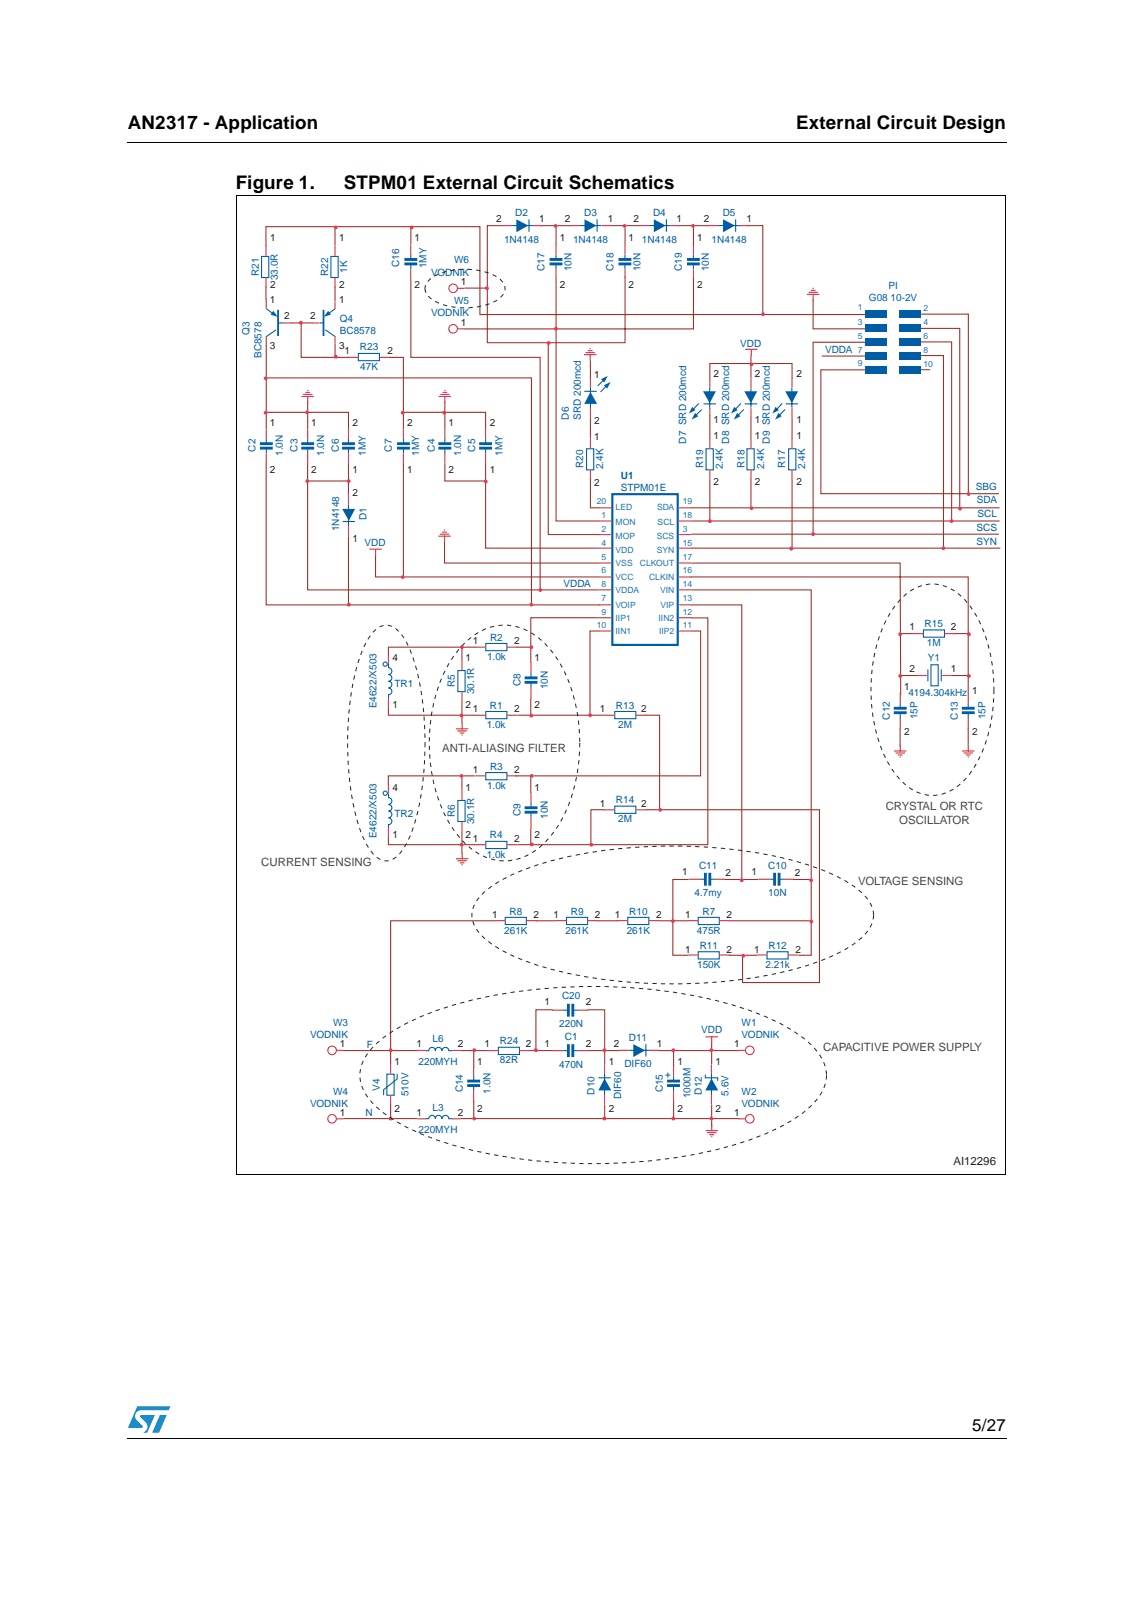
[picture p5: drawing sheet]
<svg xmlns="http://www.w3.org/2000/svg" width="210mm" height="297mm" viewBox="0 0 210 297" stroke-linecap="round" stroke-linejoin="round" font-family="sans-serif">
<g fill="#0099d8">
<path d="M29.6 262h1.3l-1.5 3.3h-1.2z"/>
<path d="M25.4 260.4h6.2l-.4 .8h-5.1a1.11 1.11 0 0 0-1 .7 1.11 1.11 0 0 0 .3 1.2l1 1-.1 .3h-2.6z"/>
<path d="M26 262.1l2.7-.1-1.5 3.3h-.6a1.16 1.16 0 0 0 .4-1.9l-1.1-1z"/>
</g>
<path d="M23.6 26.2l.1 .2zM23.6 266.2l.1 .2z" fill="#000"/>
<path d="M23.7 26.3h162.5M23.7 266.3h162.5" fill="none" stroke="#000" stroke-width=".19"/>
<path d="M43.9 37.3h142.1v179.3h-142.1z" fill="#fff"/>
<g fill="none" stroke="#9b3126" stroke-width=".2">
<path d="M55.7 59.8v6.4h9M76 51.7v14.5h24v43.2M76 42.1v3.2M102.9 51.3v45.2h8M102.9 42.1v3.5M49.3 63.9v15.6M49.3 70h49.1v41.8M49.4 76.4h15.1v3.1M57 74.4v5.2M72 66.2h2.7v13.3M74.7 76.4h15.2v3.1M82.3 74.4v5.2"/>
<path d="M101.5 63.6v35.4h9.5M109.3 66.8v3.2M109.3 77.4v3.8M49.3 85.8v26.2h61.8M56.9 85.8v23.4h53.9M57 89.1h7.5M64.5 85.9v5.4M64.5 99.3v12.6M74.7 85.7v21.2M82.3 85.8v3.3h7.6M89.9 85.9v15.6h20.9M109.3 88.6v5.4h1.6"/>
<path d="M128 98.9h56.9M128 94h57M128 96.5h57M69.5 102.8v4h41.3M82.3 100.3v4h28.5M88.1 119.8h-16.2v1.6M95.6 119.8h2.8M110.8 114.4h-12.5v8.4M111 116.9h-1.8v15.5M127.9 106.8h51.3v21.6M127.9 101.5h57.3M128 116.9h1.7v26.8h-34.3"/>
<path d="M128 112h9.3v50.8M128 109.2h22.2v67.7h-2.4M128 104.3h38.6l.1 24.4M71.9 130.8v1.6h16.1M95.8 132.4h16.1M98.3 129.3v3.2M119.4 132.4h2.7v17.5M166.6 134.9v3.3M179.2 134.9v3M87.9 143.7h-16v1.7M127.5 162.9h-3v14h2.8M134.1 162.9h6.3"/>
<path d="M134.9 176.9h5.2M146.8 162.9h3.1"/>
</g>
<path d="M113.3 91.5h12.1v27.9h-12.1z" fill="none" stroke="#005ca5" stroke-width=".4"/>
<g fill="none" stroke="#005ca5" stroke-width=".53">
<path d="M74.9 48h2.3M74.9 48.9h2.3M101.7 48h2.4M101.7 48.9h2.4M114.5 48h2.4M114.5 48.9h2.4M127.2 48h2.3M127.2 48.9h2.3M48.1 82.2h2.4M48.1 83h2.4M55.8 82.2h2.3M55.8 83h2.3"/>
<path d="M63.3 82.2h2.4M63.3 83h2.4M73.5 82.2h2.4M73.5 83h2.4M81.2 82.2h2.3M81.2 83h2.3M88.7 82.2h2.4M88.7 83h2.4M97.1 125.5h2.4M97.1 126.4h2.4M165.4 131.2h2.4M165.4 132h2.4"/>
<path d="M178 131.2h2.4M178 132h2.4"/>
</g>
<g fill="none" stroke="#005ca5" stroke-width=".2">
<path d="M76 47.1v1M76 48.9v1M102.9 47.1v1M102.9 48.9v1M115.7 47.1v1M115.7 48.9v1M128.3 47.1v1M128.3 48.9v1M49.3 81.2v1M49.3 83v1M57 81.2v1M57 83v1"/>
<path d="M64.5 81.2v1M64.5 83v1M74.7 81.2v1M74.7 83v1M82.3 81.2v1M82.3 83v1M89.9 81.2v1M89.9 83v1M98.3 124.6v1M98.3 126.4v1M166.6 130.2v1M166.6 132v1"/>
<path d="M179.2 130.2v1M179.2 132v1"/>
</g>
<path d="M63.3 94.2h2.4l-1.1 2.3z" fill="#005ca5"/>
<path d="M63.4 96.6h2.3" fill="none" stroke="#005ca5" stroke-width=".2"/>
<path d="M130.1 72.5h2.4l-1.1 2.2z" fill="#005ca5"/>
<path d="M130.2 74.8h2.3M131.4 71.8v3.8" fill="none" stroke="#005ca5" stroke-width=".2"/>
<path d="M109.3 72.6l1.2 2.2h-2.4z" fill="#005ca5"/>
<path d="M108.1 72.5h2.3M109.3 71.7v4" fill="none" stroke="#005ca5" stroke-width=".2"/>
<path d="M95.6 40.6l2.2 1.2-2.2 1.2z" fill="#005ca5"/>
<path d="M94.7 41.8h4M97.9 40.6v2.3" fill="none" stroke="#005ca5" stroke-width=".2"/>
<path d="M108.2 40.6l2.2 1.2-2.2 1.2z" fill="#005ca5"/>
<path d="M107.3 41.8h4M110.5 40.6v2.3" fill="none" stroke="#005ca5" stroke-width=".2"/>
<path d="M121 40.6l2.2 1.2-2.2 1.2z" fill="#005ca5"/>
<path d="M120.1 41.8h4M123.4 40.6v2.3" fill="none" stroke="#005ca5" stroke-width=".2"/>
<path d="M133.8 40.6l2.2 1.2-2.2 1.2z" fill="#005ca5"/>
<path d="M132.9 41.8h4M136.2 40.6v2.3" fill="none" stroke="#005ca5" stroke-width=".2"/>
<path d="M137.8 72.5h2.3l-1.1 2.2z" fill="#005ca5"/>
<path d="M137.9 74.8h2.2M139 71.9v3.6" fill="none" stroke="#005ca5" stroke-width=".2"/>
<path d="M145.3 72.5h2.4l-1.1 2.2z" fill="#005ca5"/>
<path d="M145.4 74.8h2.3M146.6 71.8v3.7" fill="none" stroke="#005ca5" stroke-width=".2"/>
<path d="M85.5 119.9v2.3M85.5 129.9v4.1" fill="none" stroke="#9b3126" stroke-width=".2"/>
<path d="M111.8 71.4l1.2-.7-.6 1.3z" fill="#005ca5"/>
<path d="M112.4 71.3l-1.2 1.3" fill="none" stroke="#005ca5" stroke-width=".2"/>
<path d="M50.6 57.6l.8 1.1-1.3-.4z" fill="#005ca5"/>
<path d="M49.3 57.1l1.4 1.1" fill="none" stroke="#005ca5" stroke-width=".2"/>
<path d="M111.2 70.2l1.3-.6-.6 1.2z" fill="#005ca5"/>
<path d="M111.8 70.3l-1.2 1.2" fill="none" stroke="#005ca5" stroke-width=".2"/>
<path d="M128.1 75.3l.6 .7-1.2 .6z" fill="#005ca5"/>
<path d="M129.4 74.7l-1.2 1.3" fill="none" stroke="#005ca5" stroke-width=".2"/>
<path d="M128.6 76.5l.7 .6-1.3 .6z" fill="#005ca5"/>
<path d="M129.9 75.8l-1.2 1.2" fill="none" stroke="#005ca5" stroke-width=".2"/>
<path d="M135.9 75.3l.6 .7-1.2 .6z" fill="#005ca5"/>
<path d="M137.1 74.7l-1.1 1.3" fill="none" stroke="#005ca5" stroke-width=".2"/>
<path d="M136.4 76.5l.7 .6-1.3 .6z" fill="#005ca5"/>
<path d="M137.7 75.8l-1.2 1.2" fill="none" stroke="#005ca5" stroke-width=".2"/>
<path d="M143.6 75.3l.6 .7-1.3 .6z" fill="#005ca5"/>
<path d="M144.8 74.7l-1.2 1.3" fill="none" stroke="#005ca5" stroke-width=".2"/>
<path d="M144.1 76.5l.6 .6-1.2 .6z" fill="#005ca5"/>
<path d="M145.3 75.8l-1.2 1.2" fill="none" stroke="#005ca5" stroke-width=".2"/>
<path d="M49.2 45.6v-3.6h39.6v16.2h71.9M49.2 53v2.5M93 41.8h-2.8v21.7h25.5v-12.3M100 41.8h5.5M113.2 41.8h5.4M115.7 42.2v3.4M125.5 41.8h5.6M128.4 51.4v9.5h-42.5M128.4 41.8v3.8M138.4 41.8h2.8v16.5" fill="none" stroke="#9b3126" stroke-width=".2"/>
<path d="M60.7 57.6l.6 .7-1.4 .4z" fill="#005ca5"/>
<path d="M62.1 57.1l-1.4 1.1" fill="none" stroke="#005ca5" stroke-width=".2"/>
<path d="M51.5 57.4v4.8M59.9 57.4v4.8" fill="none" stroke="#005ca5" stroke-width=".33"/>
<g fill="none" stroke="#9b3126" stroke-width=".2">
<path d="M53.8 59.8h4M62 42v3.5M62 53.1v2.6M86 53.4h4.1M150.5 55.5v5.4h10.2M170.5 58.2h8.7v33.2M62 63.6v2.5M131.4 76.9v4.3M139 65.8v4.3M139 77.3v4.2M146.6 70v-2.7h-15.2v3.1M146.6 77.2v3.9"/>
<path d="M152.1 65.9h8.5M160.5 68.5h-8.6v22.9h33M160.7 63.4h-10.2v35.6M169.8 63.3h6.3v33.3M169.9 65.8h4.7v35.7M169.9 60.8h7.7v33.2M169.9 68.5h2.3M131.4 88.8v7.7M139 88.7v5.2M146.6 89v12.6M166.6 117.3h2.4M176.5 117.3h2.7"/>
<path d="M166.8 125.1h3.1M176.2 125.1h3"/>
</g>
<g fill="#005ca5">
<path d="M160.1 57.5h3.9v1.4h-3.9z"/>
<path d="M160.1 60.2h3.9v1.3h-3.9z"/>
<path d="M160.1 62.6h3.9v1.4h-3.9z"/>
<path d="M160.1 65.3h3.9v1.3h-3.9z"/>
<path d="M160.1 67.8h3.9v1.4h-3.9z"/>
<path d="M166.4 57.5h3.9v1.4h-3.9z"/>
<path d="M166.4 60.2h3.9v1.3h-3.9z"/>
<path d="M166.4 62.6h3.9v1.4h-3.9z"/>
<path d="M166.4 65.3h3.9v1.3h-3.9z"/>
<path d="M166.4 67.8h3.9v1.4h-3.9z"/>
</g>
<g fill="#fff" stroke="#005ca5" stroke-width=".2">
<path d="M130.7 83.1h1.3v3.9h-1.3z"/>
<path d="M138.3 83.1h1.3v3.9h-1.3z"/>
<path d="M146 83.1h1.3v3.9h-1.3z"/>
<path d="M108.6 83.1h1.3v3.9h-1.3z"/>
<path d="M66.3 65.5h3.9v1.3h-3.9z"/>
<path d="M89.9 131.8h3.9v1.3h-3.9z"/>
<path d="M89.9 119.2h3.9v1.3h-3.9z"/>
<path d="M113.8 131.8h3.9v1.3h-3.9z"/>
<path d="M170.9 116.7h3.9v1.3h-3.9z"/>
<path d="M172.3 123.1h1.4v3.9h-1.4z"/>
<path d="M84.8 124.2h1.3v3.9h-1.3z"/>
<path d="M48.4 47.5h1.4v3.9h-1.4z"/>
<path d="M61.3 47.5h1.3v3.9h-1.3z"/>
</g>
<path d="M130.6 161.6v2.4M131.4 161.6v2.4M143.4 161.6v2.4M144.2 161.6v2.4M105.2 185.9v2.4M105.2 193.4v2.4M106 185.9v2.4M106 193.4v2.4" fill="none" stroke="#005ca5" stroke-width=".53"/>
<path d="M129.6 162.8h.9M131.4 162.8h.9M142.4 162.8h.9M144.2 162.8h.9M104.2 187.1h1M104.2 194.6h1M106 187.1h1M106 194.6h1" fill="none" stroke="#005ca5" stroke-width=".2"/>
<path d="M117.2 193.4l2.2 1.1-2.2 1.2z" fill="#005ca5"/>
<path d="M116.3 194.5h4M119.6 193.4v2.3" fill="none" stroke="#005ca5" stroke-width=".2"/>
<path d="M111.9 199.7l1.2 2.2h-2.3z" fill="#005ca5"/>
<path d="M110.8 199.6h2.3M111.9 198.8v4" fill="none" stroke="#005ca5" stroke-width=".2"/>
<path d="M131.7 199.7l1.2 2.2h-2.3z" fill="#005ca5"/>
<path d="M130.6 199v.6h2.2v.5M131.7 198.8v4" fill="none" stroke="#005ca5" stroke-width=".2"/>
<path d="M113.8 149.3h3.9v1.3h-3.9z" fill="#fff" stroke="#005ca5" stroke-width=".2"/>
<path d="M127.9 114.4h3.1v42h-35.2M71.9 154.9v1.5h16.1M85.5 144v2.3M85.5 153.9v4.1M98.3 143.8v3.1M98.3 153.4v3.2" fill="none" stroke="#9b3126" stroke-width=".2"/>
<path d="M97.1 149.6h2.4M97.1 150.4h2.4" fill="none" stroke="#005ca5" stroke-width=".53"/>
<path d="M98.3 148.7v.9M98.3 150.5v.9" fill="none" stroke="#005ca5" stroke-width=".2"/>
<g fill="#fff" stroke="#005ca5" stroke-width=".2">
<path d="M89.9 155.8h3.9v1.3h-3.9z"/>
<path d="M89.9 143.1h3.9v1.3h-3.9z"/>
<path d="M84.8 148.2h1.3v3.9h-1.3z"/>
<path d="M93.5 169.9h3.9v1.3h-3.9z"/>
<path d="M92.2 193.9h4v1.4h-4z"/>
<path d="M104.9 169.9h3.9v1.3h-3.9z"/>
<path d="M116.2 169.9h3.9v1.3h-3.9z"/>
<path d="M129.2 169.9h3.9v1.3h-3.9z"/>
<path d="M129.2 176.3h3.9v1.3h-3.9z"/>
<path d="M142 176.3h3.9v1.3h-3.9z"/>
</g>
<path d="M86.5 200.2h2.4M86.5 201h2.4M123.5 200.2h2.4M123.5 201h2.4" fill="none" stroke="#005ca5" stroke-width=".53"/>
<path d="M87.7 199.3v.9M124.7 199.3v.9M87.7 201.1v.9M124.7 201.1v.9" fill="none" stroke="#005ca5" stroke-width=".2"/>
<path d="M71.6 198.9h1.4v3.9h-1.4z" fill="#fff" stroke="#005ca5" stroke-width=".2"/>
<g fill="none" stroke="#9b3126" stroke-width=".2">
<path d="M111.8 150h-2.4v6.4M119.6 150h32.1v32h-14.3v-5M91.6 170.5h-19.3v26.6M99.1 170.5h3.9M110.6 170.5h3.8M122 170.5h5.4M135 170.5h14.9M63.5 194.6h13.8M85.3 194.6h5M87.7 194.4v3.3M98 194.6h4.3M102.3 187h-3.1v7.5"/>
<path d="M108.7 194.6h5.9M108.8 187h3.1v10.1M121.8 194.6h15.1M124.7 194.4v3.2M131.7 193.1v4M63.6 207.1h13.6M72.3 204.3v2.8M85.3 207.1h51.6M87.7 203.9v3.1M111.9 204.6v2.4M124.7 203.8v3.2M131.7 204.6v4.1"/>
</g>
<g fill="none" stroke="#005ca5" stroke-width=".2">
<path d="M51.6 59.8h.8M59.2 59.8h.7M51.1 61.1l-1.8 1.2M60.2 61.1l1.8 1.2M64.5 93.5v3.9M71.9 123v.7a.62 .62 0 0 1 .6 .6 .62 .62 0 0 1-.6 .6M71.9 124.9a.62 .62 0 0 1 .6 .7 .62 .62 0 0 1-.6 .6M71.9 126.1a.62 .62 0 0 1 .6 .7 .62 .62 0 0 1-.6 .6 .64 .64 0 0 1 .6 .6 .64 .64 0 0 1-.6 .6v.7M171.8 124v2.2M174.2 124v2.2M71.9 147v.7a.62 .62 0 0 1 .6 .6 .62 .62 0 0 1-.6 .7M71.9 149a.62 .62 0 0 1 .6 .6 .62 .62 0 0 1-.6 .6 .6 .6 0 0 1 .6 .6 .6 .6 0 0 1-.6 .6"/>
<path d="M71.9 151.5a.62 .62 0 0 1 .6 .6 .62 .62 0 0 1-.6 .6v.7M73.5 198.9v.9l-2.5 2v1M78.8 194.6h.6a.62 .62 0 0 1 .6-.6 .62 .62 0 0 1 .6 .6M80.6 194.6a.62 .62 0 0 1 .6-.6 .62 .62 0 0 1 .6 .6M81.8 194.6a.62 .62 0 0 1 .7-.6 .62 .62 0 0 1 .6 .6h.7M78.8 207.2h.6a.62 .62 0 0 1 .6-.7 .62 .62 0 0 1 .6 .7M80.6 207.2a.62 .62 0 0 1 .6-.7 .62 .62 0 0 1 .6 .7M81.8 207.2a.62 .62 0 0 1 .7-.7 .62 .62 0 0 1 .6 .7h.7"/>
<circle cx="71.3" cy="123" r=".4"/>
<circle cx="71.3" cy="146.9" r=".4"/>
</g>
<g fill="none" stroke="#eb2d2e" stroke-width=".2">
<path d="M49.2 45.5v1.9M49.2 51.5v1.7M49.3 55.3v1.8M52.3 59.8h1.6M57.7 59.8h1.5M62 45.5v1.9M62 51.5v1.7M62 55.8v1.4M76 45.4v1.8M76 49.9v1.8M84.7 53.4h1.3M92.9 41.8h1.9"/>
<path d="M98.6 41.8h1.8M102.9 45.6v1.5M102.9 49.8v1.5M105.4 41.8h1.9M111.4 41.8h1.9M115.7 45.6v1.5M115.7 49.9v1.5M118.5 41.8h1.7M124.1 41.8h1.6M128.4 45.5v1.6M128.4 49.9v1.6M130.9 41.8h2"/>
<path d="M136.7 41.8h1.9M149.4 54.5h2.3M149.7 54.1h1.7M150.1 53.8h.9M150.4 53.4h.2M150.5 54.4v1.3M49.3 62.2v1.9M49.3 79.5v1.8M55.8 73.4h2.3M56.1 73h1.7M56.5 72.7h.9M56.9 72.3h.2"/>
<path d="M57 79.6v1.7M57 73.3v1.3M62 62.2v1.4M64.5 79.4v1.9M64.6 66.2h1.7M70.3 66.2h1.8M74.7 79.5v1.8M81.2 73.4h2.3M81.5 73h1.7M81.9 72.7h.9M82.2 72.3h.3M82.3 79.6v1.7"/>
<path d="M82.4 73.3v1.3M84.7 60.9h1.3M89.9 79.4v1.9M108.1 65.7h2.3M108.4 65.3h1.7M108.8 64.9h.9M109.1 64.6h.2M109.2 65.6v1.2M109.3 70v1.8M109.3 75.7v1.7M131.4 70.3v1.5M131.4 75.5v1.5"/>
<path d="M137.9 64.7h2.3M139 70.2v1.7M139 75.6v1.7M139.1 64.7v1.2M146.6 70v1.7M146.6 75.5v1.7M49.3 84v1.8M57 83.9v1.9M64.5 84v2M64.5 91.3v2.2M64.5 97.4v2M74.7 84v1.8"/>
<path d="M81.1 99.3h2.3M81.4 98.9h1.7M81.9 98.5h.8M82.2 98.2h.2M82.3 99.2v1.2M82.3 83.9v1.9M89.9 84v2M109.3 81.2v1.8M109.3 87v1.8M110.8 96.5h2.5M110.9 99h2.3M110.9 94h2.4"/>
<path d="M125.6 96.5h2.5M125.6 99h2.4M125.6 94h2.5M131.4 81.1v2M131.4 87.1v1.7M139 81.5v1.6M139 87v1.7M146.6 81.1v1.9M146.6 87.1v2M68.4 101.7h2.3M69.5 101.7v1.2M88 119.8h1.9"/>
<path d="M93.8 119.8h2M110.8 109.2h2.4M110.8 106.8h2.5M110.8 104.3h2.5M110.8 101.5h2.5M110.9 114.4h2.4M110.9 116.9h2.4M111 112h2.3M125.6 109.2h2.4M125.6 106.8h2.4M125.6 104.3h2.4M125.6 101.5h2.4"/>
<path d="M125.7 114.4h2.3M125.7 116.9h2.3M125.7 112h2.3M168.9 117.3h2M174.9 117.3h1.9M71.9 121.3v1.6M71.9 129.2v1.7M84.4 135h2.3M84.7 135.4h1.7M85.1 135.7h.9M85.4 136.1h.2M85.5 122.2v1.9"/>
<path d="M85.5 128.2v1.7M85.5 133.8v1.3M87.9 132.4h2M93.9 132.4h1.9M98.3 122.7v2M98.3 127.3v2.1M111.9 132.4h1.8M117.8 132.4h1.9M165.5 139.1h2.3M165.8 139.4h1.7M166.2 139.8h.9M166.6 128.3v2"/>
<path d="M166.6 133v2M166.6 137.9v1.3M169.9 125.1h1.8M174.3 125.1h1.9M178.1 139.1h2.3M178.4 139.4h1.7M178.8 139.8h.9M179.2 128.3v2M179.2 133v2M179.2 137.9v1.3M71.9 145.3v1.7M71.9 153.3v1.6"/>
<path d="M84.4 159h2.3M84.7 159.4h1.7M85.1 159.8h.9M85.5 146.3v1.8M85.5 152.2v1.8M85.5 157.9v1.2M87.9 156.4h2M88 143.7h1.9M93.8 143.7h2M93.9 156.4h1.9M98.3 146.8v1.9M98.3 151.4v2"/>
<path d="M111.7 150h2M117.8 150h1.9M166.5 140.2h.2M179.1 140.2h.2M85.4 160.2h.2M91.6 170.5h1.9M97.4 170.5h2M102.9 170.5h1.9M108.8 170.5h1.9M114.2 170.5h2M120.1 170.5h1.9M127.3 170.5h1.9"/>
<path d="M127.3 176.9h1.9M127.5 162.8h2.1M132.3 162.8h1.9M133.1 170.5h2M133.1 176.9h2M140 176.9h1.9M140.3 162.8h2.1M145.1 162.8h1.9M145.9 176.9h1.9M62.3 194.5h1.3M72.3 196.9v1.9M77.2 194.5h1.7"/>
<path d="M83.7 194.5h1.6M87.7 197.4v1.9M90.3 194.6h1.9M96.2 194.6h1.9M102.2 187.1h2M102.2 194.6h2M106.9 187.1h1.9M106.9 194.6h1.9M111.9 197.1v1.8M114.6 194.5h1.7M120.3 194.5h1.7M124.7 197.4v1.9"/>
<path d="M130.6 192h2.3M131.7 197.1v1.8M131.7 191.9v1.2M136.7 194.5h1.3M62.3 207.2h1.3M72.3 202.9v1.8M77.2 207.2h1.7M83.7 207.2h1.6M87.7 202v2.1M111.9 202.8v1.8M124.7 202v2.1M130.6 209.4h2.3"/>
<path d="M130.9 209.8h1.7M131.3 210.1h.9M131.6 210.5h.3M131.7 202.7v1.8M131.7 208.2v1.3M136.7 207.2h1.3"/>
<circle cx="83.9" cy="53.4" r=".79"/>
<circle cx="83.9" cy="60.9" r=".79"/>
<circle cx="61.5" cy="194.5" r=".79"/>
<circle cx="138.8" cy="194.5" r=".79"/>
<circle cx="61.5" cy="207.2" r=".79"/>
<circle cx="138.8" cy="207.2" r=".79"/>
</g>
<g fill="#ec3092">
<circle cx="98.3" cy="112" r=".36"/>
<circle cx="74.6" cy="106.9" r=".36"/>
<circle cx="64.6" cy="112" r=".36"/>
<circle cx="100" cy="109.3" r=".36"/>
<circle cx="131.4" cy="96.5" r=".36"/>
<circle cx="139.1" cy="94.1" r=".36"/>
<circle cx="139.1" cy="67.5" r=".36"/>
<circle cx="146.5" cy="101.6" r=".36"/>
<circle cx="150.5" cy="98.9" r=".36"/>
<circle cx="174.6" cy="101.5" r=".36"/>
<circle cx="179.4" cy="117.5" r=".36"/>
<circle cx="179.4" cy="125.2" r=".36"/>
<circle cx="166.6" cy="117.5" r=".36"/>
<circle cx="166.6" cy="125.2" r=".36"/>
<circle cx="176.1" cy="96.5" r=".36"/>
<circle cx="177.7" cy="94.2" r=".36"/>
<circle cx="179.3" cy="91.5" r=".36"/>
<circle cx="89.9" cy="89.2" r=".36"/>
<circle cx="90.1" cy="53.4" r=".36"/>
<circle cx="102.9" cy="60.9" r=".36"/>
<circle cx="101.6" cy="63.5" r=".36"/>
<circle cx="102.8" cy="41.8" r=".36"/>
<circle cx="115.6" cy="41.8" r=".36"/>
<circle cx="141.2" cy="58.2" r=".36"/>
<circle cx="128.3" cy="41.8" r=".36"/>
<circle cx="82.2" cy="76.4" r=".36"/>
<circle cx="74.6" cy="76.4" r=".36"/>
<circle cx="98.3" cy="119.9" r=".36"/>
<circle cx="85.5" cy="119.9" r=".36"/>
<circle cx="98.3" cy="132.5" r=".36"/>
<circle cx="109.2" cy="132.4" r=".36"/>
<circle cx="85.4" cy="132.5" r=".36"/>
<circle cx="98.4" cy="143.7" r=".36"/>
<circle cx="85.4" cy="143.7" r=".36"/>
<circle cx="98.4" cy="156.4" r=".36"/>
<circle cx="109.5" cy="156.4" r=".36"/>
<circle cx="122.2" cy="150" r=".36"/>
<circle cx="150.2" cy="170.7" r=".36"/>
<circle cx="150.1" cy="163" r=".36"/>
<circle cx="137.3" cy="163" r=".36"/>
<circle cx="124.6" cy="170.6" r=".36"/>
<circle cx="137.6" cy="177" r=".36"/>
<circle cx="131.7" cy="194.5" r=".36"/>
<circle cx="131.7" cy="207.1" r=".36"/>
<circle cx="124.6" cy="194.5" r=".36"/>
<circle cx="124.6" cy="207.1" r=".36"/>
<circle cx="111.9" cy="194.5" r=".36"/>
<circle cx="99.2" cy="194.5" r=".36"/>
<circle cx="111.9" cy="207.1" r=".36"/>
<circle cx="87.8" cy="194.5" r=".36"/>
<circle cx="87.8" cy="207.1" r=".36"/>
<circle cx="72.3" cy="194.5" r=".36"/>
<circle cx="72.3" cy="207.1" r=".36"/>
<circle cx="85.4" cy="156.4" r=".36"/>
<circle cx="64.5" cy="89.1" r=".36"/>
<circle cx="56.9" cy="89.1" r=".36"/>
<circle cx="56.8" cy="76.4" r=".36"/>
<circle cx="62.2" cy="66.1" r=".36"/>
<circle cx="55.7" cy="59.8" r=".36"/>
<circle cx="62.2" cy="42.1" r=".36"/>
<circle cx="76.2" cy="42.1" r=".36"/>
<circle cx="49.2" cy="76.4" r=".36"/>
<circle cx="49.2" cy="70" r=".36"/>
</g>
<path d="M79.5 51.8a11.4 11.4 0 0 1 8.9-1.8 7.2 7.2 0 0 1 4.7 2.3 2.21 2.21 0 0 1-1 3.2 13 13 0 0 1-12 0 2.21 2.21 0 0 1-.6-3.7zM69.4 116.7a2.8 2.8 0 0 1 4.2 0 15.5 15.5 0 0 1 3.4 7 58.7 58.7 0 0 1-.4 29.3 11.1 11.1 0 0 1-3.7 6 2.71 2.71 0 0 1-3.5-.6 15.5 15.5 0 0 1-3.4-6.9 58.7 58.7 0 0 1 .4-29.3 14.1 14.1 0 0 1 3-5.5zM86 119.1a9.9 9.9 0 0 1 14.8 0 25.4 25.4 0 0 1 6.4 16.4 29.3 29.3 0 0 1-4.4 18.2 11.8 11.8 0 0 1-9.4 5.7 11.8 11.8 0 0 1-9.4-5.7 30.5 30.5 0 0 1-4-22.2 23.4 23.4 0 0 1 6-12.4zM167.2 110.5a7.4 7.4 0 0 1 10.8 0 20.8 20.8 0 0 1 5.5 11.4 30.5 30.5 0 0 1-2.9 19.7 10.9 10.9 0 0 1-6.8 5.6 8 8 0 0 1-7.6-3.2 24 24 0 0 1-4.9-14.3 27.7 27.7 0 0 1 4.1-17.1zM89.1 165.8a24 24 0 0 1 10.1-5.5 91.2 91.2 0 0 1 39.2-2.7 53.9 53.9 0 0 1 18.2 5.6 9.6 9.6 0 0 1 5 5.3 4.9 4.9 0 0 1-1.6 4.7 22.2 22.2 0 0 1-8.2 4.8 84.7 84.7 0 0 1-33 4 71.3 71.3 0 0 1-23.3-4.7 17 17 0 0 1-7.2-5 4.7 4.7 0 0 1 .8-6.5zM69.4 193.5a35.5 35.5 0 0 1 14.4-7.3 98.8 98.8 0 0 1 52 0 35.4 35.4 0 0 1 14.4 7.3 7.2 7.2 0 0 1 2.3 7.9 14.6 14.6 0 0 1-6.5 6.4 64.2 64.2 0 0 1-23.7 7 97.6 97.6 0 0 1-40.8-3.5 33.4 33.4 0 0 1-12.1-6.5 7.1 7.1 0 0 1-2.3-8l.6-1.1z" fill="none" stroke="#231f20" stroke-width=".19" stroke-dasharray=".8 .8" stroke-linecap="butt"/>
<path d="M43.7 36.2h142.5M43.7 36.1v181.4M186.1 36.2v181.4M43.7 217.5h142.4" fill="none" stroke="#000" stroke-width=".19"/>
<g font-size="3.5">
<text x="23.7" y="23.8">AN2317 - Application</text>
<text x="147.4" y="23.8">External Circuit Design</text>
<text x="43.7" y="34.9">Figure 1.</text>
<text x="63.6" y="34.9">STPM01 External Circuit Schematics</text>
</g>
<text font-size="3.1" x="180" y="265.1">5/27</text>
<g font-size="2.1" fill="#434b4c">
<text x="81.9" y="139.3">ANTI-ALIASING FILTER</text>
<text x="163.9" y="150">CRYSTAL OR RTC</text>
<text x="166.4" y="152.5">OSCILLATOR</text>
<text x="48.4" y="160.4">CURRENT SENSING</text>
<text x="158.9" y="163.8">VOLTAGE SENSING</text>
<text x="152.4" y="194.7">CAPACITIVE POWER SUPPLY</text>
</g>
<text font-size="2.1" fill="#231f20" x="176.5" y="215.7">AI12296</text>
<g font-size="1.9" fill="#231f20">
<text x="91.8" y="41.1">2</text>
<text x="99.8" y="41.1">1</text>
<text x="104.5" y="41.1">2</text>
<text x="112.5" y="41.1">1</text>
<text x="117.3" y="41.1">2</text>
<text x="125.2" y="41.1">1</text>
<text x="130.3" y="41.1">2</text>
<text x="138.2" y="41.1">1</text>
<text x="50" y="44.7">1</text>
<text x="62.8" y="44.7">1</text>
<text x="76.7" y="44.7">1</text>
<text x="103.6" y="44.7">1</text>
<text x="116.4" y="44.7">1</text>
<text x="129" y="44.7">1</text>
<text x="50" y="53.4">2</text>
<text x="62.8" y="53.4">2</text>
<text x="76.7" y="53.4">2</text>
<text x="85.3" y="52.8">1</text>
<text x="103.6" y="53.4">2</text>
<text x="116.4" y="53.4">2</text>
<text x="129" y="53.4">2</text>
<text x="49.9" y="56.1">1</text>
<text x="52.6" y="59.2">2</text>
<text x="57.4" y="59.2">2</text>
<text x="62.8" y="56.1">1</text>
<text x="49.9" y="64.7">3</text>
<text x="62.8" y="64.7">3</text>
<text x="63.7" y="65.5">1</text>
<text x="71.7" y="65.5">2</text>
<text x="85.3" y="60.4">1</text>
<text x="110" y="70">1</text>
<text x="132.1" y="69.9">2</text>
<text x="139.7" y="69.9">2</text>
<text x="147.5" y="69.9">2</text>
<text x="50" y="78.9">1</text>
<text x="57.6" y="78.9">1</text>
<text x="65.3" y="78.9">2</text>
<text x="75.3" y="78.9">2</text>
<text x="83" y="78.9">1</text>
<text x="90.7" y="78.9">2</text>
<text x="110" y="81.4">1</text>
<text x="110" y="78.5">2</text>
<text x="132.1" y="81.3">1</text>
<text x="132.1" y="78.4">1</text>
<text x="139.7" y="81.3">1</text>
<text x="139.7" y="78.4">1</text>
<text x="147.5" y="81.3">1</text>
<text x="147.5" y="78.4">1</text>
<text x="50" y="87.6">2</text>
<text x="57.6" y="87.6">2</text>
<text x="65.3" y="87.6">1</text>
<text x="75.3" y="87.6">1</text>
<text x="83" y="87.6">2</text>
<text x="90.7" y="87.6">1</text>
<text x="132.1" y="89.9">2</text>
<text x="139.7" y="89.9">2</text>
<text x="147.5" y="89.9">2</text>
<text x="65.3" y="91.8">2</text>
<text x="110" y="90">2</text>
<text x="65.3" y="100.3">1</text>
<text x="87.5" y="119.2">1</text>
<text x="95.2" y="119.2">2</text>
<text x="168.3" y="116.7">1</text>
<text x="176" y="116.7">2</text>
<text x="72.7" y="122.4">4</text>
<text x="86.2" y="122.4">1</text>
<text x="98.9" y="122.4">1</text>
<text x="168.3" y="124.4">2</text>
<text x="176" y="124.4">1</text>
<text x="72.7" y="131.1">1</text>
<text x="86.2" y="131.1">2</text>
<text x="87.5" y="131.8">1</text>
<text x="95.2" y="131.8">2</text>
<text x="98.9" y="131.1">2</text>
<text x="111" y="131.8">1</text>
<text x="118.7" y="131.8">2</text>
<text x="167.4" y="127.7">1</text>
<text x="180" y="128.4">1</text>
<text x="167.4" y="136.1">2</text>
<text x="180" y="136.1">2</text>
<text x="87.5" y="143.2">1</text>
<text x="95.2" y="143.2">2</text>
<text x="72.7" y="146.5">4</text>
<text x="86.2" y="146.5">1</text>
<text x="98.9" y="146.5">1</text>
<text x="111" y="149.4">1</text>
<text x="118.7" y="149.4">2</text>
<text x="72.7" y="155.2">1</text>
<text x="86.2" y="155.2">2</text>
<text x="87.5" y="155.9">1</text>
<text x="95.2" y="155.9">2</text>
<text x="98.9" y="155.2">2</text>
<text x="126.3" y="162.1">1</text>
<text x="134.3" y="162.2">2</text>
<text x="139.1" y="162.1">1</text>
<text x="147.1" y="162.2">2</text>
<text x="91.1" y="170">1</text>
<text x="98.8" y="170">2</text>
<text x="102.5" y="170">1</text>
<text x="110.1" y="170">2</text>
<text x="113.8" y="170">1</text>
<text x="121.4" y="170">2</text>
<text x="126.8" y="170">1</text>
<text x="134.5" y="170">2</text>
<text x="126.8" y="176.4">1</text>
<text x="134.5" y="176.4">2</text>
<text x="139.6" y="176.4">1</text>
<text x="147.2" y="176.4">2</text>
<text x="100.8" y="186.1">1</text>
<text x="108.5" y="186.1">2</text>
<text x="62.9" y="194">1</text>
<text x="73" y="197.3">1</text>
<text x="77.1" y="193.9">1</text>
<text x="84.7" y="193.9">2</text>
<text x="88.3" y="197.3">1</text>
<text x="89.7" y="193.9">1</text>
<text x="97.4" y="193.9">2</text>
<text x="100.8" y="193.9">1</text>
<text x="108.5" y="193.9">2</text>
<text x="112.7" y="197.3">1</text>
<text x="113.6" y="193.9">2</text>
<text x="121.6" y="193.9">1</text>
<text x="125.4" y="197.3">1</text>
<text x="132.5" y="197.3">1</text>
<text x="135.9" y="194">1</text>
<text x="62.9" y="206.7">1</text>
<text x="73" y="205.8">2</text>
<text x="77.1" y="206.6">1</text>
<text x="84.7" y="206.6">2</text>
<text x="88.3" y="205.8">2</text>
<text x="112.7" y="205.8">2</text>
<text x="125.4" y="205.8">2</text>
<text x="132.5" y="205.8">2</text>
<text x="135.9" y="206.7">1</text>
</g>
<g font-size="1.9" fill="#005ca5">
<text x="95.4" y="40">D2</text>
<text x="108.1" y="40">D3</text>
<text x="120.9" y="40">D4</text>
<text x="133.8" y="40">D5</text>
<text x="93.3" y="44.9">1N4148</text>
<text x="106.1" y="44.9">1N4148</text>
<text x="118.8" y="44.9">1N4148</text>
<text x="131.7" y="44.9">1N4148</text>
<text x="47.9" y="51.1" transform="rotate(-90 47.9 51.1)">R21</text>
<text x="51.4" y="51.9" transform="rotate(-90 51.4 51.9)">33.0R</text>
<text x="60.7" y="51.1" transform="rotate(-90 60.7 51.1)">R22</text>
<text x="64.3" y="50.5" transform="rotate(-90 64.3 50.5)">1K</text>
<text x="73.9" y="49.5" transform="rotate(-90 73.9 49.5)">C16</text>
<text x="78.9" y="49.7" transform="rotate(-90 78.9 49.7)">1MY</text>
<text x="79.8" y="51">VODNIK</text>
<text x="84.1" y="48.8">W6</text>
<text x="100.8" y="50.2" transform="rotate(-90 100.8 50.2)">C17</text>
<text x="105.8" y="50.2" transform="rotate(-90 105.8 50.2)">10N</text>
<text x="113.5" y="50.2" transform="rotate(-90 113.5 50.2)">C18</text>
<text x="118.6" y="50.2" transform="rotate(-90 118.6 50.2)">10N</text>
<text x="126.2" y="50.2" transform="rotate(-90 126.2 50.2)">C19</text>
<text x="131.2" y="50.2" transform="rotate(-90 131.2 50.2)">10N</text>
<text x="164.4" y="53.5">PI</text>
<text x="62.9" y="59.6">Q4</text>
<text x="79.8" y="58.5">VODNIK</text>
<text x="84.1" y="56.3">W5</text>
<text x="160.8" y="55.7">G08 10-2V</text>
<text x="46.2" y="62.1" transform="rotate(-90 46.2 62.1)">Q3</text>
<text x="62.9" y="61.9">BC8578</text>
<text x="66.6" y="64.8">R23</text>
<text x="137" y="64.3">VDD</text>
<text x="152.7" y="65.4">VDDA</text>
<text x="48.4" y="66.3" transform="rotate(-90 48.4 66.3)">BC8578</text>
<text x="66.7" y="68.5">47K</text>
<text x="105.3" y="77.7" transform="rotate(-90 105.3 77.7)">D6</text>
<text x="107.5" y="77.7" transform="rotate(-90 107.5 77.7)">SRD 200mcd</text>
<text x="47.3" y="83.7" transform="rotate(-90 47.3 83.7)">C2</text>
<text x="55" y="83.7" transform="rotate(-90 55 83.7)">C3</text>
<text x="62.7" y="83.7" transform="rotate(-90 62.7 83.7)">C6</text>
<text x="72.5" y="83.7" transform="rotate(-90 72.5 83.7)">C7</text>
<text x="80.5" y="83.7" transform="rotate(-90 80.5 83.7)">C4</text>
<text x="87.9" y="83.7" transform="rotate(-90 87.9 83.7)">C5</text>
<text x="127" y="82.1" transform="rotate(-90 127 82.1)">D7 SRD 200mcd</text>
<text x="135" y="82.1" transform="rotate(-90 135 82.1)">D8 SRD 200mcd</text>
<text x="142.5" y="82.1" transform="rotate(-90 142.5 82.1)">D9 SRD 200mcd</text>
<text x="52.3" y="84.4" transform="rotate(-90 52.3 84.4)">1.0N</text>
<text x="60" y="84.4" transform="rotate(-90 60 84.4)">1.0N</text>
<text x="67.7" y="84.4" transform="rotate(-90 67.7 84.4)">1MY</text>
<text x="77.6" y="84.4" transform="rotate(-90 77.6 84.4)">1MY</text>
<text x="85.4" y="84.4" transform="rotate(-90 85.4 84.4)">1.0N</text>
<text x="93" y="84.4" transform="rotate(-90 93 84.4)">1MY</text>
<text x="107.9" y="86.7" transform="rotate(-90 107.9 86.7)">R20</text>
<text x="111.6" y="86.9" transform="rotate(-90 111.6 86.9)">2.4K</text>
<text x="114.9" y="88.7">U1</text>
<text x="130.1" y="86.7" transform="rotate(-90 130.1 86.7)">R19</text>
<text x="133.8" y="86.9" transform="rotate(-90 133.8 86.9)">2.4K</text>
<text x="137.8" y="86.7" transform="rotate(-90 137.8 86.7)">R18</text>
<text x="141.5" y="86.9" transform="rotate(-90 141.5 86.9)">2.4K</text>
<text x="145.4" y="86.7" transform="rotate(-90 145.4 86.7)">R17</text>
<text x="149" y="86.9" transform="rotate(-90 149 86.9)">2.4K</text>
<text x="114.9" y="90.9">STPM01E</text>
<text x="180.7" y="90.7">SBG</text>
<text x="180.8" y="93.2">SDA</text>
<text x="181" y="95.8">SCL</text>
<text x="62.8" y="98.3" transform="rotate(-90 62.8 98.3)">1N4148</text>
<text x="67.5" y="101.2">VDD</text>
<text x="67.8" y="96.3" transform="rotate(-90 67.8 96.3)">D1</text>
<text x="180.8" y="98.4">SCS</text>
<text x="180.8" y="100.9">SYN</text>
<text x="104.3" y="108.8">VDDA</text>
<text x="90.7" y="118.6">R2</text>
<text x="171.1" y="116.1">R15</text>
<text x="171.6" y="119.7">1M</text>
<text x="90.2" y="122.2">1.0k</text>
<text x="171.7" y="122.4">Y1</text>
<text x="69.7" y="131.2" transform="rotate(-90 69.7 131.2)">E4622/X503</text>
<text x="73" y="127.2">TR1</text>
<text x="84.2" y="127.3" transform="rotate(-90 84.2 127.3)">R5</text>
<text x="87.7" y="128.6" transform="rotate(-90 87.7 128.6)">30.1R</text>
<text x="90.7" y="131.2">R1</text>
<text x="96.3" y="127.1" transform="rotate(-90 96.3 127.1)">C8</text>
<text x="101.4" y="127.6" transform="rotate(-90 101.4 127.6)">10N</text>
<text x="114" y="131.2">R13</text>
<text x="168.1" y="129">4194.304kHz</text>
<text x="90.1" y="134.8">1.0k</text>
<text x="114.4" y="134.8">2M</text>
<text x="164.7" y="133.3" transform="rotate(-90 164.7 133.3)">C12</text>
<text x="169.8" y="133.2" transform="rotate(-90 169.8 133.2)">15P</text>
<text x="177.3" y="133.3" transform="rotate(-90 177.3 133.3)">C13</text>
<text x="182.4" y="133.2" transform="rotate(-90 182.4 133.2)">15P</text>
<text x="90.7" y="142.5">R3</text>
<text x="90.2" y="146.1">1.0k</text>
<text x="114" y="148.8">R14</text>
<text x="69.7" y="155.2" transform="rotate(-90 69.7 155.2)">E4622/X503</text>
<text x="73" y="151.2">TR2</text>
<text x="84.2" y="151.3" transform="rotate(-90 84.2 151.3)">R6</text>
<text x="87.7" y="152.6" transform="rotate(-90 87.7 152.6)">30.1R</text>
<text x="90.7" y="155.3">R4</text>
<text x="96.3" y="151.2" transform="rotate(-90 96.3 151.2)">C9</text>
<text x="101.4" y="151.7" transform="rotate(-90 101.4 151.7)">10N</text>
<text x="114.4" y="152.3">2M</text>
<text x="90.1" y="158.8">1.0k</text>
<text x="129.4" y="160.9">C11</text>
<text x="142.2" y="160.9">C10</text>
<text x="128.6" y="166">4.7my</text>
<text x="142.2" y="166">10N</text>
<text x="93.3" y="172.9">261K</text>
<text x="94.3" y="169.4">R8</text>
<text x="104.7" y="172.9">261K</text>
<text x="105.7" y="169.4">R9</text>
<text x="116" y="172.9">261K</text>
<text x="116.5" y="169.4">R10</text>
<text x="129" y="172.9">475R</text>
<text x="130" y="169.4">R7</text>
<text x="129" y="179.2">150K</text>
<text x="129.5" y="175.7">R11</text>
<text x="141.7" y="179.2">2.21k</text>
<text x="142.3" y="175.7">R12</text>
<text x="104" y="185">C20</text>
<text x="61.6" y="190">W3</text>
<text x="103.5" y="190.1">220N</text>
<text x="129.8" y="191.3">VDD</text>
<text x="137.3" y="190">W1</text>
<text x="57.4" y="192.2">VODNIK</text>
<text x="67.9" y="194.1">F</text>
<text x="77.5" y="197.2">220MYH</text>
<text x="80.1" y="193">L6</text>
<text x="92.5" y="193.4">R24</text>
<text x="92.5" y="196.9">82R</text>
<text x="103.5" y="197.7">470N</text>
<text x="104.5" y="192.6">C1</text>
<text x="115.6" y="197.7">DIF60</text>
<text x="116.4" y="192.7">D11</text>
<text x="137.3" y="192.2">VODNIK</text>
<text x="61.6" y="202.7">W4</text>
<text x="70.3" y="202" transform="rotate(-90 70.3 202)">V4</text>
<text x="75.6" y="203" transform="rotate(-90 75.6 203)">510V</text>
<text x="85.7" y="202.3" transform="rotate(-90 85.7 202.3)">C14</text>
<text x="90.8" y="202.6" transform="rotate(-90 90.8 202.6)">1.0N</text>
<text x="110" y="202.7" transform="rotate(-90 110 202.7)">D10</text>
<text x="115" y="203.5" transform="rotate(-90 115 203.5)">DIF60</text>
<text x="122.7" y="202.3" transform="rotate(-90 122.7 202.3)">C15</text>
<text x="124.2" y="199.7" transform="rotate(-90 124.2 199.7)">+</text>
<text x="127.8" y="203.4" transform="rotate(-90 127.8 203.4)">1000M</text>
<text x="129.9" y="202.7" transform="rotate(-90 129.9 202.7)">D12</text>
<text x="134.9" y="202.9" transform="rotate(-90 134.9 202.9)">5.6V</text>
<text x="137.3" y="202.7">W2</text>
<text x="57.4" y="205">VODNIK</text>
<text x="67.7" y="206.7">N</text>
<text x="77.5" y="209.9">220MYH</text>
<text x="80.1" y="205.8">L3</text>
<text x="137.3" y="205">VODNIK</text>
</g>
<g font-size="1.6" fill="#187faf">
<text x="158.8" y="57.5">1</text>
<text x="170.9" y="57.5">2</text>
<text x="158.8" y="65.4">7</text>
<text x="158.8" y="62.8">5</text>
<text x="158.8" y="60.1">3</text>
<text x="170.9" y="65.4">8</text>
<text x="170.9" y="62.8">6</text>
<text x="170.9" y="60.2">4</text>
<text x="158.8" y="67.9">9</text>
<text x="170.9" y="67.9">10</text>
<text x="110.5" y="93.3">20</text>
<text x="111.3" y="95.9">1</text>
<text x="113.9" y="94.5">LED</text>
<text x="121.6" y="94.5">SDA</text>
<text x="126.4" y="95.9">18</text>
<text x="126.4" y="93.3">19</text>
<text x="111.3" y="101.2">4</text>
<text x="111.3" y="98.6">2</text>
<text x="113.9" y="99.8">MOP</text>
<text x="113.9" y="97.1">MON</text>
<text x="121.6" y="99.8">SCS</text>
<text x="121.7" y="97.1">SCL</text>
<text x="126.4" y="101.2">15</text>
<text x="126.4" y="98.6">3</text>
<text x="111.3" y="106.1">6</text>
<text x="111.3" y="103.7">5</text>
<text x="113.9" y="107.3">VCC</text>
<text x="113.9" y="104.9">VSS</text>
<text x="113.9" y="102.4">VDD</text>
<text x="118.5" y="104.9">CLKOUT</text>
<text x="120.1" y="107.3">CLKIN</text>
<text x="121.6" y="102.4">SYN</text>
<text x="126.4" y="106.1">16</text>
<text x="126.4" y="103.7">17</text>
<text x="111.3" y="113.8">9</text>
<text x="111.3" y="111.3">7</text>
<text x="111.3" y="108.7">8</text>
<text x="113.9" y="112.5">VOIP</text>
<text x="113.9" y="109.9">VDDA</text>
<text x="122.2" y="109.9">VIN</text>
<text x="122.3" y="112.5">VIP</text>
<text x="126.4" y="113.8">12</text>
<text x="126.4" y="111.3">13</text>
<text x="126.4" y="108.7">14</text>
<text x="110.5" y="116.3">10</text>
<text x="113.9" y="117.5">IIN1</text>
<text x="113.9" y="115">IIP1</text>
<text x="121.9" y="115">IIN2</text>
<text x="122" y="117.5">IIP2</text>
<text x="126.4" y="116.3">11</text>
</g>
</svg>
